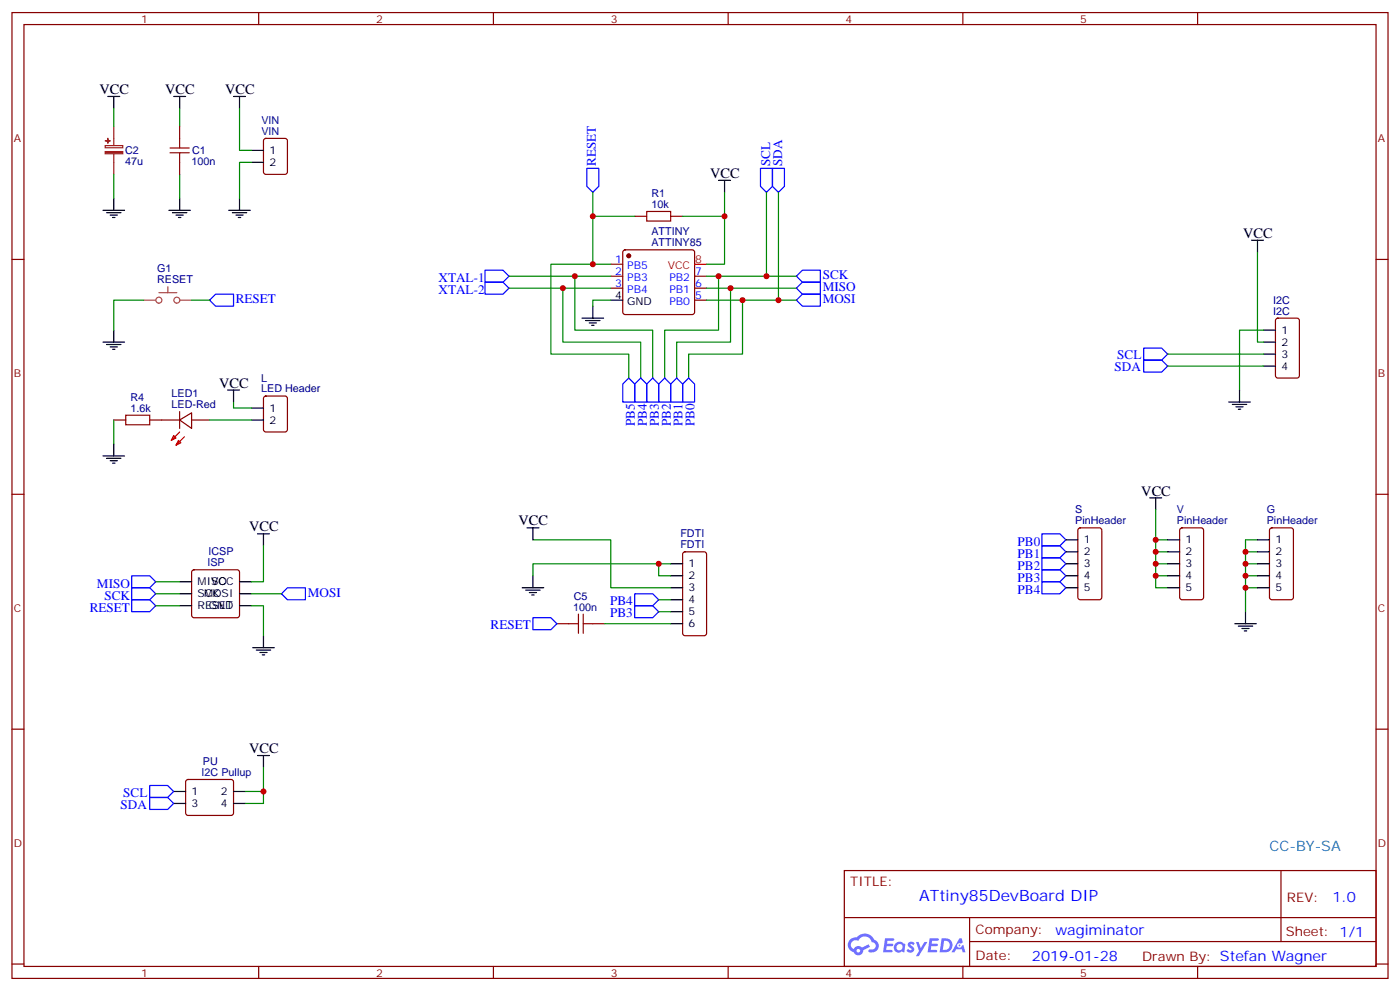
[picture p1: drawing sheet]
<svg xmlns="http://www.w3.org/2000/svg" width="412mm" height="292mm" viewBox="0 0 412 292" stroke-linecap="round" stroke-linejoin="round" font-family="sans-serif">
<g fill="none" stroke="#870000" stroke-width=".35">
<path d="M3.5 3.7h405.4v284.3h-405.4zM7.1 7.2h398.2v277.3h-398.2zM76.2 3.7v3.5M145.3 3.7v3.5M214.5 3.7v3.5M283.6 3.7v3.5M352.8 3.7v3.5M3.5 76.4h3.6M405.3 76.4h3.6M3.5 145.5h3.6M405.3 145.5h3.6M3.5 214.7h3.6"/>
<path d="M405.3 214.7h3.6M248.7 256.3h156.6v28.2h-156.6zM377.3 256.3v20.9M248.7 270.1h156.5M285.6 277.2h119.6M285.6 270.1v14.2M3.5 283.8h3.6M76.2 284.5v3.5M145.3 284.5v3.5M214.5 284.5v3.5M283.6 284.5v3.5M352.8 284.5v3.5"/>
<path d="M405.3 283.8h3.6"/>
</g>
<g fill="#5487ff">
<path d="M267.7 277.5a1.22 1.22 0 0 1 1.7 .2l-.4 .6a.47 .47 0 0 0-.3-.4 .47 .47 0 0 0-.5 .2l.1 .2a1.14 1.14 0 0 1 .8 1.8 1.14 1.14 0 0 1-1.9 0l-.2-.2 .5-.6 .7 .5a.29 .29 0 0 0 .3-.3 .29 .29 0 0 0-.2-.3 1.04 1.04 0 0 1-.6-1.7z"/>
<path d="M260.7 276.2h2.4l.3 .2-.2 .5-1.8 .1-.1 .8h1.5l.3 .4-.3 .4h-1.6l-.2 1.1h1.7l.2 .3-.2 .3-2.6 .1z"/>
<path d="M273.8 276.2h2.4l.3 .2-.1 .5-1.8 .1-.2 .8h1.6l.3 .4-.4 .4-1.6-.1-.1 1.1 1.7 .1 .2 .3-.2 .3-2.6 .1z"/>
<path d="M282.6 276.2h.7l.3 1.3-.6 .3a.69 .69 0 0 0-1 .3 .69 .69 0 0 0 .4 .9 .69 .69 0 0 0 .9-.6l.5-.2 .6 2.2h-.8l-.2-.9h-1.8l-.5 .9h-.8z"/>
<path d="M269.8 277.3h.8l.6 1.8 1.1-1.8h.9l-2.6 4.2h-.8l.9-1.5z"/>
<path d="M277.4 276.2l-.6 4.2h1.3a2.11 2.11 0 0 0 2.5-2.1 2.11 2.11 0 0 0-2.5-2.1zM278.1 277a1.39 1.39 0 0 1 1.7 1.4 1.39 1.39 0 0 1-1.8 1.2h-.3z"/>
<path d="M263.7 277.8a1.54 1.54 0 0 0-.1 2.2 1.54 1.54 0 0 0 2.2 .1l.6 .3 .3-2.3-.2-.3h-.4a1.49 1.49 0 0 0-2.4 0zM264 278.8a.94 .94 0 0 1 1.8 0 .94 .94 0 0 1-1.8 0z"/>
<path d="M250.4 276.6a2.18 2.18 0 0 0 1.1 3.7 1.44 1.44 0 0 0 1.6 .9 1.44 1.44 0 0 0 1.2-1.4l2-1.1-.5-.7-1.9 1a1.47 1.47 0 0 0-2.4 .4 1.39 1.39 0 0 1-.7-1.9 1.39 1.39 0 0 1 2-.5 2.12 2.12 0 0 1 2.2-1.3 2.12 2.12 0 0 1 1.9 1.7 1.14 1.14 0 0 1 1.1 1.4 1.14 1.14 0 0 1-1.7 .7 .43 .43 0 0 0-.5 .4 .43 .43 0 0 0 .4 .5 1.98 1.98 0 0 0 2.5-1.2 1.98 1.98 0 0 0-1.2-2.6 3.1 3.1 0 0 0-5.3-.6l-.9 .1zM252.3 279.9a.55 .55 0 0 1 1.1 0 .55 .55 0 0 1-1.1 0z"/>
<circle cx="282.6" cy="278.3" r=".26"/>
</g>
<circle cx="185.2" cy="75.3" r=".53" fill="#870000" stroke="#870000" stroke-width=".35"/>
<g fill="none" stroke="#870000" stroke-width=".35">
<path d="M52.9 37.2v3.5M52.9 47.8v3.5M77.8 41l.5-.3h5.7l.6 .5 .1 9.4-.5 .7h-5.9l-.6-.4-.1-9.4zM179.9 77.8h3.5M183.7 73.8l.4-.2h19.8l.5 .2 .2 .5v17.6l-.2 .5-.5 .2h-19.8l-.4-.2-.3-.5v-17.6zM187 63.7h3.5M197.6 63.7h3.5M179.9 81.3h3.5M179.9 84.8h3.5M204.6 81.3h3.5M204.6 84.8h3.5M204.6 88.4h3.5"/>
<path d="M375.9 93.9l.5-.2h5.7l.6 .4 .1 16.5-.5 .6-5.9 .1-.6-.5-.1-16.4zM77.8 116.8l.5-.2h5.7l.6 .4 .1 9.5-.5 .6-5.9 .1-.6-.5-.1-9.4zM33.5 123.6h3.5M44.1 123.6h8.8M52.9 123.6l3.5-2.1v4.6zM52.9 121.2v4.9M56.4 123.6h5.3M317.7 155.6l.5-.2h5.6l.7 .4 .1 20.1-.5 .6-5.9 .1-.6-.5-.1-20zM347.7 155.6l.5-.2h5.6l.7 .4v20.1l-.4 .6-5.9 .1-.7-.5v-20zM374.2 155.6l.4-.2h5.7l.6 .4 .1 20.1-.5 .6-5.9 .1-.6-.5-.1-20zM56.7 168l.4-.3h12.7l.5 .3 .3 .5v12.7l-.3 .5-.5 .2h-12.7l-.4-.3-.3-.4v-12.7zM201.3 162.7l.5-.2h5.6l.7 .4v23.5l-.4 .7h-5.9l-.7-.4v-23.5z"/>
<path d="M164 183.6h3.6M174.6 183.6h3.6M54.9 229.7l.5-.2h12.7l.5 .2 .2 .5-.1 9.4-.6 .5-13-.1-.4-.6v-9.2z"/>
</g>
<g fill="none" stroke="#000" stroke-width=".35">
<path d="M31.7 28.4h3.6M33.5 28.4v3.5M51.2 28.4h3.5M52.9 28.4v3.5M68.8 28.4h3.5M70.6 28.4v3.5M33.5 58.4v3.5M52.9 58.4v3.5M70.6 58.4v3.5M74.1 44.3h3.5M74.1 47.8h3.5M211.7 53.1h3.5"/>
<path d="M213.4 53.1v3.5M30.3 61.9h6.4M31.4 62.6h4.2M32.5 63.3h2.1M33.2 64h.7M49.7 61.9h6.4M50.8 62.6h4.2M51.9 63.3h2.1M52.6 64h.7M67.4 61.9h6.3M68.4 62.6h4.3M69.5 63.3h2.1"/>
<path d="M70.2 64h.7M368.7 70.7h3.5M370.4 70.7v3.6M33.5 97.2v3.5M171.4 93.7h6.4M172.5 94.4h4.2M173.6 95.1h2.1M174.3 95.8h.7M174.6 90.1v3.6M179.9 88.4h3.5M372.2 97.2h3.5M30.3 100.7h6.4"/>
<path d="M31.4 101.4h4.2M32.5 102.1h2.1M33.2 102.8h.7M67 114.8h3.6M68.8 114.8v3.6M361.9 118.4h6.4M363 119.1h4.2M364.1 119.8h2.1M365.1 114.8v3.6M372.2 100.7h3.5M372.2 104.2h3.5M372.2 107.8h3.5"/>
<path d="M30.3 134.2h6.4M31.4 134.9h4.2M32.5 135.6h2.1M33.2 136.3h.7M33.5 130.7v3.5M74.1 120.1h3.5M74.1 123.6h3.5M364.8 120.5h.7M75.8 157.2h3.6M77.6 157.2v3.5M155.2 155.4h3.5M157 155.4v3.5"/>
<path d="M314 158.9h3.5M338.7 146.6h3.5M340.4 146.6v3.5M344 158.9h3.5M370.4 158.9h3.5M52.9 171.3h3.5M52.9 174.8h3.5M52.9 178.3h3.5M70.6 171.3h3.5M70.6 174.8h3.5M70.6 178.3h3.5M153.8 173h6.4"/>
<path d="M154.9 173.7h4.2M155.9 174.4h2.1M156.6 175.2h.7M157 169.5v3.5M197.6 166h3.5M197.6 169.5h3.5M197.6 173h3.5M197.6 176.6h3.5M314 162.5h3.5M314 166h3.5M314 169.5h3.5M314 173h3.5"/>
<path d="M344 162.5h3.5M344 166h3.5M344 169.5h3.5M344 173h3.5M370.4 162.5h3.5M370.4 166h3.5M370.4 169.5h3.5M370.4 173h3.5M74.4 190.7h6.4M75.5 191.4h4.2M76.6 192.1h2.1M77.3 192.8h.7"/>
<path d="M77.6 187.1v3.6M197.6 183.6h3.5M197.6 180.1h3.5M363.7 183.6h6.4M364.8 184.3h4.2M365.8 185h2.1M366.5 185.7h.7M366.9 180.1v3.5M51.2 233h3.5M51.2 236.5h3.5M68.8 233h3.5M68.8 236.5h3.5"/>
<path d="M75.8 222.4h3.6M77.6 222.4v3.6"/>
</g>
<path d="M204.6 77.8h3.5M51.2 128.2l.7 .7-1.5 .7zM52.6 129.6l.7 .8-1.4 .7zM52.9 127.2l-2.5 2.4M54.3 128.6l-2.4 2.5" fill="none" stroke="#f00" stroke-width=".35"/>
<g fill="none" stroke="#008700" stroke-width=".35">
<path d="M33.5 31.9v5.3M52.9 31.9v5.3M70.6 31.9v12.4h3.5M33.5 51.3v7.1M52.9 51.3v7.1M74.1 47.8h-3.5v10.6M174.6 56.6v7.1M213.4 56.6v21.2h-5.3M225.8 56.6v24.7M229.3 56.6v31.8M174.6 77.8h-12.3v26.4h22.9v7.1M187 63.7h-12.4v14.1h5.3"/>
<path d="M201.1 63.7h12.3M370.4 74.3v26.4h1.8M42.3 88.4h-8.8v8.8M56.4 88.4h5.3M149.9 81.3h19.4M149.9 84.8h15.9M179.9 88.4h-5.3v1.7M179.9 81.3h-10.6v15.9h23v14.1M179.9 84.8h-14.1v15.9h22.9v10.6M208.1 81.3h26.5M208.1 84.8h26.5M208.1 88.4h26.5"/>
<path d="M211.7 81.3v15.9h-15.9v14.1M215.2 84.8v15.9h-15.9v10.6M218.7 88.4v15.8h-15.9v7.1M372.2 97.2h-7.1v17.6M68.8 118.4v1.7h5.3M344 104.2h28.2M344 107.8h28.2M33.5 123.6v7.1M61.7 123.6h12.4M157 158.9h22.9v14.1h17.7M340.4 158.9v3.6h3.6M340.4 150.1v8.8h3.6"/>
<path d="M370.4 158.9h-3.5v3.6h3.5M45.9 178.3h7M45.9 174.8h7M45.9 171.3h7M74.1 178.3h3.5v8.8M74.1 174.8h8.8M77.6 160.7v10.6h-3.5M194 166v3.5h3.6M194 176.6h3.6M197.6 166h-40.6v3.5M340.4 169.5v3.5h3.6M340.4 166v3.5h3.6"/>
<path d="M340.4 162.5v3.5h3.6M366.9 169.5v3.5h3.5M366.9 166v3.5h3.5M366.9 162.5v3.5h3.5M366.9 173v7.1M178.2 183.6h19.4M194 180.1h3.6M72.3 233h5.3M77.6 226v10.5h-5.3"/>
</g>
<path d="M50.1 45h5.6M50.1 43.6h5.6M52.9 40.7v2.9M52.9 45v2.8M190.5 62.3h7.1v2.8h-7.1zM37 122.2h7.1v2.9h-7.1zM167.6 183.6h2.8M170.4 180.8v5.6M171.8 180.8v5.6M171.8 183.6h2.8" fill="none" stroke="#a10000" stroke-width=".35"/>
<g fill="none" stroke="#00f" stroke-width=".35">
<path d="M172.9 49.6h3.5v5.3l-1.8 1.7-1.7-1.7zM224 49.6h3.5v5.3l-1.7 1.7-1.8-1.7zM227.5 49.6h3.6v5.3l-1.8 1.7-1.8-1.7zM142.9 79.6h5.3l1.7 1.7-1.7 1.8h-5.3zM236.4 79.6h5.3v3.5h-5.3l-1.8-1.8zM61.7 88.4l1.8-1.8h5.3v3.5h-5.3zM142.9 83.1h5.3l1.7 1.7-1.7 1.8h-5.3zM234.6 88.4l1.8-1.8h5.3v3.5h-5.3zM234.6 84.8l1.8-1.7h5.3v3.5h-5.3zM185.2 111.3l1.8 1.8v5.3h-3.6v-5.3zM188.7 111.3l1.8 1.8v5.3h-3.5v-5.3zM192.3 111.3l1.7 1.8v5.3h-3.5v-5.3z"/>
<path d="M195.8 111.3l1.8 1.8v5.3h-3.6v-5.3zM199.3 111.3l1.8 1.8v5.3h-3.5v-5.3zM202.8 111.3l1.8 1.8v5.3h-3.5v-5.3zM336.9 106h5.3l1.8 1.8-1.8 1.7h-5.3zM336.9 102.5h5.3l1.8 1.7-1.8 1.8h-5.3zM306.9 157.2h5.3l1.8 1.7-1.8 1.8h-5.3zM38.8 176.6h5.3l1.8 1.7-1.8 1.8h-5.3zM38.8 173h5.3l1.8 1.8-1.8 1.8h-5.3zM38.8 169.5h5.3l1.8 1.8-1.8 1.7h-5.3zM82.9 174.8l1.8-1.8h5.3v3.6h-5.3zM187 178.3h5.3l1.7 1.8-1.7 1.8h-5.3zM187 174.8h5.3l1.7 1.8-1.7 1.7h-5.3z"/>
<path d="M306.9 160.7h5.3l1.8 1.8-1.8 1.7h-5.3zM306.9 164.2h5.3l1.8 1.8-1.8 1.7h-5.3zM306.9 167.7h5.3l1.8 1.8-1.8 1.8h-5.3zM306.9 171.3h5.3l1.8 1.7-1.8 1.8h-5.3zM157 181.9h5.3l1.7 1.7-1.7 1.8h-5.3zM44.1 234.8h5.3l1.8 1.7-1.8 1.8h-5.3zM44.1 231.2h5.3l1.8 1.8-1.8 1.8h-5.3z"/>
</g>
<path d="M33.5 37.2v5.7M31 42.9h5.2v.6h-5.2zM33.5 45.3v6" fill="none" stroke="#8c2424" stroke-width=".35"/>
<g fill="#8c2424" stroke="#8c2424" stroke-width=".35">
<path d="M31 44.6h5.2v.7h-5.2z"/>
<path d="M31 41.5h1.5z"/>
<path d="M31.7 40.7l.1 1.5z"/>
</g>
<path d="M42.3 88.4h3.5M46.6 89.2a.88 .88 0 0 1-.5-1.4 .88 .88 0 0 1 1.5 .2 .88 .88 0 0 1-.8 1.3M46.8 86.2h5.3M49.4 84.4v1.8M51.9 89.2a.88 .88 0 0 1-.5-1.4 .88 .88 0 0 1 1.5 .2 .88 .88 0 0 1-.8 1.3M53 88.4h3.4" fill="none" stroke="#a64a4a" stroke-width=".35"/>
<g fill="#c00">
<circle cx="194" cy="166" r=".88"/>
<circle cx="340.4" cy="169.5" r=".88"/>
<circle cx="340.4" cy="166" r=".88"/>
<circle cx="340.4" cy="162.5" r=".88"/>
<circle cx="340.4" cy="158.9" r=".88"/>
<circle cx="169.3" cy="81.3" r=".88"/>
<circle cx="215.2" cy="84.8" r=".88"/>
<circle cx="174.6" cy="63.7" r=".88"/>
<circle cx="213.4" cy="63.7" r=".88"/>
<circle cx="211.7" cy="81.3" r=".88"/>
<circle cx="218.7" cy="88.4" r=".88"/>
<circle cx="225.8" cy="81.3" r=".88"/>
<circle cx="229.3" cy="88.4" r=".88"/>
<circle cx="165.8" cy="84.8" r=".88"/>
<circle cx="174.6" cy="77.8" r=".88"/>
<circle cx="366.9" cy="162.5" r=".88"/>
<circle cx="366.9" cy="166" r=".88"/>
<circle cx="366.9" cy="169.5" r=".88"/>
<circle cx="366.9" cy="173" r=".88"/>
<circle cx="77.6" cy="233" r=".88"/>
</g>
<text font-size="4.6" fill="#00f" x="270.8" y="265.3">ATtiny85DevBoard DIP</text>
<g font-size="4.2">
<text x="29.3" y="27.7">VCC</text>
<text x="48.7" y="27.7">VCC</text>
<text x="66.3" y="27.7">VCC</text>
<text x="209.2" y="52.4">VCC</text>
<text x="366.2" y="70">VCC</text>
<text x="64.6" y="114.1">VCC</text>
<text x="336.2" y="145.9">VCC</text>
<text x="152.8" y="154.7">VCC</text>
<text x="73.4" y="156.5">VCC</text>
<text x="73.4" y="221.7">VCC</text>
</g>
<text font-size="4.2" fill="#0099b0" x="373.9" y="250.6">CC-BY-SA</text>
<g font-size="4.2" fill="#00f">
<text x="392.5" y="265.6">1.0</text>
<text x="310.9" y="275.1">wagiminator</text>
<text x="304" y="282.9">2019-01-28</text>
</g>
<g font-size="3.9" fill="#00f">
<text x="175.5" y="48.9" transform="rotate(-90 175.5 48.9)">RESET</text>
<text x="226.9" y="48.9" transform="rotate(-90 226.9 48.9)">SCL</text>
<text x="230.4" y="48.9" transform="rotate(-90 230.4 48.9)">SDA</text>
<text x="129.2" y="83.1">XTAL-1</text>
<text x="242.4" y="82.2">SCK</text>
<text x="69.5" y="89.2">RESET</text>
<text x="129.2" y="86.6">XTAL-2</text>
<text x="242.4" y="89.2">MOSI</text>
<text x="242.4" y="85.7">MISO</text>
<text x="329.1" y="105.7">SCL</text>
<text x="328.3" y="109.3">SDA</text>
<text x="187" y="125.5" transform="rotate(-90 187 125.5)">PB5</text>
<text x="190.5" y="125.5" transform="rotate(-90 190.5 125.5)">PB4</text>
<text x="194" y="125.5" transform="rotate(-90 194 125.5)">PB3</text>
<text x="197.6" y="125.5" transform="rotate(-90 197.6 125.5)">PB2</text>
<text x="201.1" y="125.5" transform="rotate(-90 201.1 125.5)">PB1</text>
<text x="204.6" y="125.5" transform="rotate(-90 204.6 125.5)">PB0</text>
<text x="299.8" y="160.7">PB0</text>
<text x="299.8" y="164.2">PB1</text>
<text x="299.8" y="167.8">PB2</text>
<text x="28.6" y="173">MISO</text>
<text x="299.8" y="171.3">PB3</text>
<text x="30.7" y="176.6">SCK</text>
<text x="90.7" y="175.7">MOSI</text>
<text x="179.7" y="178.2">PB4</text>
<text x="299.8" y="174.8">PB4</text>
<text x="26.4" y="180.1">RESET</text>
<text x="144.5" y="185.3">RESET</text>
<text x="179.7" y="181.7">PB3</text>
<text x="35.5" y="238">SDA</text>
<text x="36.3" y="234.5">SCL</text>
</g>
<g font-size="3.9" fill="#800">
<text x="250.5" y="260.9">TITLE:</text>
<text x="379.1" y="265.6">REV:</text>
<text x="287.4" y="275.1">Company:</text>
<text x="378.7" y="275.7">Sheet: 1/1</text>
<text x="287.4" y="282.8">Date:</text>
<text x="336.4" y="282.8">Drawn By: Stefan Wagner</text>
</g>
<g font-size="3.2" fill="#800">
<text x="41.6" y="6.7">1</text>
<text x="110.8" y="6.7">2</text>
<text x="179.9" y="6.7">3</text>
<text x="249.1" y="6.7">4</text>
<text x="318.2" y="6.7">5</text>
<text x="4.1" y="41.8">A</text>
<text x="405.9" y="41.8">A</text>
<text x="4.1" y="110.9">B</text>
<text x="405.9" y="110.9">B</text>
<text x="4.1" y="180.1">C</text>
<text x="405.9" y="180.1">C</text>
<text x="4.1" y="249.2">D</text>
<text x="405.9" y="249.2">D</text>
<text x="41.6" y="287.5">1</text>
<text x="110.8" y="287.5">2</text>
<text x="179.9" y="287.5">3</text>
<text x="249.1" y="287.5">4</text>
<text x="318.2" y="287.5">5</text>
</g>
<g font-size="3.2" fill="#000080">
<text x="77" y="39.7">VIN</text>
<text x="77" y="36.6">VIN</text>
<text x="36.9" y="45.4">C2</text>
<text x="56.6" y="45.4">C1</text>
<text x="36.9" y="48.6">47u</text>
<text x="56.4" y="48.6">100n</text>
<text x="191.9" y="58">R1</text>
<text x="191.9" y="61.2">10k</text>
<text x="191.9" y="69.3">ATTINY</text>
<text x="191.9" y="72.5">ATTINY85</text>
<text x="46.3" y="83.3">RESET</text>
<text x="46.3" y="80.1">G1</text>
<text x="375.1" y="89.4">I2C</text>
<text x="375.1" y="92.6">I2C</text>
<text x="77" y="112.4">L</text>
<text x="38.4" y="118">R4</text>
<text x="50.5" y="116.9">LED1</text>
<text x="77" y="115.5">LED Header</text>
<text x="38.4" y="121.2">1.6k</text>
<text x="50.5" y="120.1">LED-Red</text>
<text x="316.7" y="154.3">PinHeader</text>
<text x="316.7" y="151.1">S</text>
<text x="346.7" y="154.3">PinHeader</text>
<text x="346.7" y="151.1">V</text>
<text x="373.2" y="154.3">PinHeader</text>
<text x="373.2" y="151.1">G</text>
<text x="200.4" y="161.4">FDTI</text>
<text x="200.4" y="158.2">FDTI</text>
<text x="61.1" y="166.7">ISP</text>
<text x="61.4" y="163.5">ICSP</text>
<text x="168.9" y="179.7">100n</text>
<text x="169" y="176.6">C5</text>
<text x="59.8" y="225.2">PU</text>
<text x="59.4" y="228.4">I2C Pullup</text>
</g>
<g font-size="3.2">
<text x="79.4" y="45.3">1</text>
<text x="79.4" y="48.9">2</text>
<text x="181.3" y="88">4</text>
<text x="184.7" y="89.8">GND</text>
<text x="377.5" y="98.2">1</text>
<text x="377.5" y="101.8">2</text>
<text x="377.5" y="105.3">3</text>
<text x="377.5" y="108.8">4</text>
<text x="79.4" y="121.2">1</text>
<text x="79.4" y="124.7">2</text>
<text x="319.3" y="160">1</text>
<text x="349.2" y="160">1</text>
<text x="375.7" y="160">1</text>
<text x="202.8" y="167">1</text>
<text x="319.3" y="163.5">2</text>
<text x="319.3" y="167">3</text>
<text x="349.2" y="163.5">2</text>
<text x="349.2" y="167">3</text>
<text x="375.7" y="163.5">2</text>
<text x="375.7" y="167">3</text>
<text x="58.2" y="172.3">MISO</text>
<text x="62.2" y="172.3">VCC</text>
<text x="202.8" y="170.6">2</text>
<text x="319.3" y="170.6">4</text>
<text x="349.2" y="170.6">4</text>
<text x="375.7" y="170.6">4</text>
<text x="58.2" y="175.9">SCK</text>
<text x="58.2" y="179.4">RESET</text>
<text x="60.1" y="175.9">MOSI</text>
<text x="61.5" y="179.4">GND</text>
<text x="202.8" y="174.1">3</text>
<text x="202.8" y="177.6">4</text>
<text x="319.3" y="174.1">5</text>
<text x="349.2" y="174.1">5</text>
<text x="375.7" y="174.1">5</text>
<text x="202.8" y="181.2">5</text>
<text x="202.8" y="184.7">6</text>
<text x="56.4" y="234.1">1</text>
<text x="56.4" y="237.6">3</text>
<text x="65" y="234.1">2</text>
<text x="65" y="237.6">4</text>
</g>
<g font-size="3.2" fill="#00f">
<text x="181.3" y="77.4">1</text>
<text x="181.3" y="81">2</text>
<text x="184.7" y="79.2">PB5</text>
<text x="184.7" y="82.7">PB3</text>
<text x="197.2" y="82.7">PB2</text>
<text x="204.8" y="81">7</text>
<text x="181.3" y="84.5">3</text>
<text x="184.7" y="86.3">PB4</text>
<text x="197.2" y="89.8">PB0</text>
<text x="197.2" y="86.3">PB1</text>
<text x="204.8" y="88">5</text>
<text x="204.8" y="84.5">6</text>
</g>
<g font-size="3.2" fill="#f00">
<text x="204.8" y="77.4">8</text>
<text x="196.7" y="79.2">VCC</text>
</g>
</svg>
